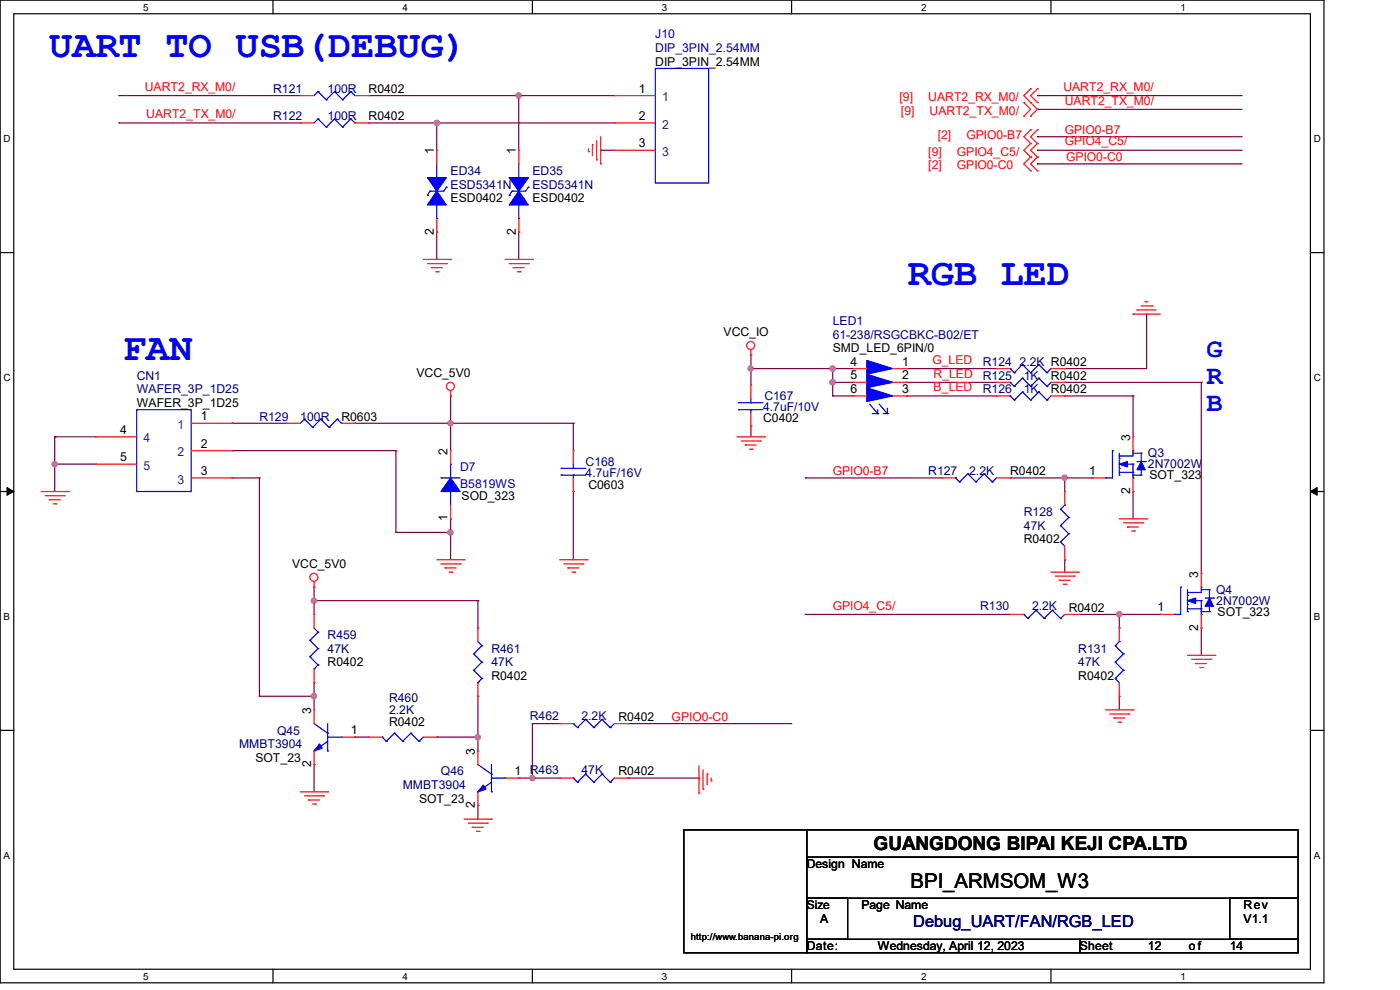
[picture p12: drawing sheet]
<svg xmlns="http://www.w3.org/2000/svg" width="297mm" height="210mm" viewBox="0 0 297 210" stroke-linecap="round" stroke-linejoin="round" font-family="sans-serif">
<path d="M0 0h280.9v208.5h-280.9zM2.9 2.9h275.1v202.7h-275.1z" fill="none" stroke="#000" stroke-width=".25"/>
<g fill="#fff">
<path d="M30.4 .3h1.1v2.4h-1.1z"/>
<path d="M30.4 205.9h1.1v2.3h-1.1z"/>
</g>
<path d="M57.9 0v2.9M57.9 205.6v2.9" fill="none" stroke="#000" stroke-width=".25"/>
<g fill="#fff">
<path d="M85.4 .3h1.1v2.4h-1.1z"/>
<path d="M85.4 205.9h1.1v2.3h-1.1z"/>
</g>
<path d="M112.9 0v2.9M112.9 205.6v2.9" fill="none" stroke="#000" stroke-width=".25"/>
<g fill="#fff">
<path d="M140.4 .3h1.2v2.4h-1.2z"/>
<path d="M140.4 205.9h1.2v2.3h-1.2z"/>
</g>
<path d="M167.9 0v2.9M167.9 205.6v2.9" fill="none" stroke="#000" stroke-width=".25"/>
<g fill="#fff">
<path d="M195.4 .3h1.2v2.4h-1.2z"/>
<path d="M195.4 205.9h1.2v2.3h-1.2z"/>
</g>
<path d="M223 0v2.9M223 205.6v2.9" fill="none" stroke="#000" stroke-width=".25"/>
<g fill="#fff">
<path d="M250.4 .3h1.2v2.4h-1.2z"/>
<path d="M250.4 205.9h1.2v2.3h-1.2z"/>
<path d="M.8 28.2h1.4v2.4h-1.4z"/>
<path d="M278.7 28.2h1.5v2.4h-1.5z"/>
<path d="M.8 78.9h1.4v2.3h-1.4z"/>
<path d="M278.7 78.9h1.5v2.3h-1.5z"/>
</g>
<path d="M0 53.6h2.9M278 53.6h2.9" fill="none" stroke="#000" stroke-width=".25"/>
<g fill="#fff">
<path d="M.8 129.6h1.3v2.3h-1.3z"/>
<path d="M278.7 129.6h1.4v2.3h-1.4z"/>
</g>
<path d="M0 104.3h2.9M278 104.3h2.9" fill="none" stroke="#000" stroke-width=".25"/>
<path d="M1.5 103.4l1.4 .9-1.4 .8zM278 104.3l1.4-.9v1.7z" fill="#000" stroke="#000" stroke-width=".21"/>
<g fill="#fff">
<path d="M.8 180.3h1.3v2.3h-1.3z"/>
<path d="M278.7 180.3h1.4v2.3h-1.4z"/>
</g>
<path d="M0 154.9h2.9M278 154.9h2.9M145.1 176.1h26.1v26h-26.1zM171.2 176.1h104.2v5.8h-104.2zM171.2 181.9h104.2v8.6h-104.2zM171.2 190.5h8.6v8.8h-8.6zM171.2 199.3h57.9v2.8h-57.9zM229.1 199.3h46.3v2.8h-46.3zM260.9 190.5h14.5v8.8h-14.5z" fill="none" stroke="#000" stroke-width=".25"/>
<g fill="none" stroke="#800040" stroke-width=".25">
<path d="M25.2 20.3h.1M25.2 26.1h.1M25.2 20.3h38.5M25.2 26.1h38.5M78.2 20.3h52.1M78.2 26.1h52.1M92.7 26.1h.1M92.7 26.1v5.8M110.1 20.3h.1M110.1 20.3v11.6M127.4 31.9h.1M127.4 31.9h2.9"/>
<path d="M220.1 20.3h.1M220.1 23.2h.1M220.1 29h.1M220.1 31.9h.1M220.1 34.8h.1M220.1 20.3h43.4M220.1 23.2h43.4M220.1 31.9h43.4M220.1 29h43.4M220.1 34.8h43.4M92.7 49.2h.1M92.7 49.2v5.8"/>
<path d="M110.1 49.2h.1M110.1 49.2v5.8M159.3 75.3h.1M159.3 78.2h.1M159.3 78.2h21.7M159.3 75.3v6.4M176.7 78.2h.1M176.7 78.2v5.8M192.3 78.2h.1M192.3 78.2h19.1M225.9 78.2h.1M243.2 66.6h.1"/>
<path d="M243.2 66.6v11.6h-17.3M11.6 92.7h.1M11.6 98.5h.1M11.6 92.7v11.6M11.6 92.7h8.7M11.6 98.5h8.7M49.2 95.6h.1M49.2 89.8h.1M49.2 95.6h34.8M49.2 89.8h11.6M75.3 89.8h.1M75.3 89.8h46.3"/>
<path d="M84 95.6h.1M84 95.6v17.3M95.6 84h.1M95.6 89.8h.1M95.6 84v11.6M121.6 89.8h.1M121.6 89.8v5.8M159.3 90.4h.1M159.3 90.4v2.3M176.7 84h.1M176.7 81.1h.1M176.7 84h4.3"/>
<path d="M176.7 81.1h4.3M192.3 81.1h.1M192.3 84h.1M192.3 84h19.1M192.3 81.1h19.1M225.9 81.1h.1M225.9 84h.1M225.9 84h14.5M225.9 81.1h28.9M240.4 84h.1M240.4 84v8.7M254.8 81.1h.1"/>
<path d="M254.8 81.1v40.5M49.2 101.4h.1M49.2 101.4h5.8M55 101.4h.1M55 101.4v46.3M84 112.9h.1M84 112.9h11.6M95.6 110.1h.1M95.6 112.9h.1M95.6 110.1v8.6M121.6 104.3h.1M121.6 104.3v14.4"/>
<path d="M170.9 101.4h.1M170.9 101.4h28.9M214.3 101.4h17.4M225.9 101.4h.1M225.9 118.7h.1M225.9 101.4v2.9M225.9 118.7v2.7M240.4 104.3h.1M240.4 104.3v5.8M66.6 124.5h.1M66.6 127.4h.1M66.6 124.5v5.8"/>
<path d="M66.6 127.4h34.8M101.4 127.4h.1M101.4 127.4v5.8M170.9 130.3h.1M170.9 130.3h43.4M228.8 130.3h17.4M237.4 130.3h.1M237.4 133.2h.1M237.4 130.3v2.9M246.2 130.3h.1M254.8 133.2h.1M254.8 133.2v5.8"/>
<path d="M55 147.7h.1M55 147.7h11.6M66.6 144.8h.1M66.6 147.7h.1M66.6 144.8v5.8M75.3 156.4h.1M75.3 156.4h2.9M92.7 156.4h.1M92.7 156.4h8.7M101.4 147.7h.1M101.4 156.4h.1M101.4 147.7v11.6"/>
<path d="M112.9 153.5h.1M112.9 153.5h5.8M112.9 153.5v11.6M133.2 153.5h.1M133.2 153.5h34.8M237.4 147.7h.1M237.4 147.7v2.9M66.6 162.2h.1M66.6 162.2v5.8M101.4 170.9h.1M101.4 170.9v2.9M110.1 165.1h.1"/>
<path d="M110.1 165.1h8.6M112.9 165.1h.1M133.2 165.1h.1M133.2 165.1h15.1M148.3 165.1h.1M148.3 165.1v.3"/>
</g>
<g fill="#f0f" stroke="#f0f" stroke-width=".25">
<circle cx="110" cy="20.3" r=".55"/>
<circle cx="176.6" cy="81.1" r=".56"/>
<circle cx="176.6" cy="78.2" r=".56"/>
<circle cx="159.3" cy="78.2" r=".55"/>
<circle cx="225.8" cy="101.3" r=".55"/>
<circle cx="11.6" cy="98.5" r=".55"/>
<circle cx="95.5" cy="112.9" r=".55"/>
<circle cx="92.7" cy="26.1" r=".55"/>
<circle cx="237.4" cy="130.3" r=".55"/>
<circle cx="95.5" cy="89.8" r=".55"/>
<circle cx="66.6" cy="147.7" r=".55"/>
<circle cx="66.6" cy="127.4" r=".55"/>
<circle cx="101.3" cy="156.4" r=".55"/>
<circle cx="112.9" cy="165.1" r=".55"/>
</g>
<g fill="none" stroke="#f00" stroke-width=".25">
<path d="M218.7 18.8h.1M218.7 18.8l-1.5 1.5 1.5 1.5M220.1 18.8h.1M220.1 18.8l-1.4 1.5 1.4 1.5M63.7 26.1h.1M63.7 20.3h.1M63.7 26.1h2.9M63.7 20.3h2.9M75.3 26.1h2.9M75.3 20.3h2.9M78.2 26.1h.1M78.2 20.3h.1"/>
<path d="M92.7 31.9h.1M92.7 31.9v2.9M110.1 31.9h.1M110.1 31.9v2.9M124.8 32.2h.1M124.8 31.6v.6M125.7 30.7h.1M125.7 30.7v2.3M126.6 33.9h.1M126.6 29.8v4.1M127.4 34.8h.1M127.4 29v5.8"/>
<path d="M130.3 20.3h.1M130.3 26.1h.1M130.3 31.9h.1M130.3 26.1h8.7M130.3 20.3h8.7M130.3 31.9h8.7M217.2 21.8h.1M217.2 24.6h.1M217.2 21.8l1.5 1.4-1.5 1.4M218.7 24.6h.1M218.7 21.8h.1M218.7 27.5h.1"/>
<path d="M218.7 30.4h.1M218.7 33.3h.1M218.7 36.2h.1M218.7 21.8l1.4 1.4-1.4 1.4M218.7 27.5l-1.5 1.5 1.5 1.4M218.7 30.4l-1.5 1.5 1.5 1.4M218.7 33.3l-1.5 1.5 1.5 1.4M220.1 21.8h.1M220.1 27.5h.1M220.1 30.4h.1M220.1 33.3h.1M220.1 36.2h.1"/>
<path d="M220.1 27.5l-1.4 1.5 1.4 1.4M220.1 30.4l-1.4 1.5 1.4 1.4M220.1 33.3l-1.4 1.5 1.4 1.4M89.8 55h5.8M90.7 55.9h4M91.5 56.8h.1M91.5 56.8h2.4M92.4 57.7h.6M92.7 49.2h.1M92.7 46.4v2.8M93 57.7h.1M94.7 55.9h.1"/>
<path d="M95.6 55h.1M107.1 55h5.8M108 55.9h4.1M108.9 56.8h.1M108.9 56.8h2.3M109.8 57.7h.6M110.1 49.2h.1M110.1 46.4v2.8M110.4 57.7h.1M112.1 55.9h.1M112.9 55h.1M159.3 75.3h.1"/>
<path d="M159.3 74.2v1.1M181 78.2h.1M181 78.2h2.9M189.4 78.2h2.9M192.3 78.2h.1M211.4 78.2h.1M211.4 78.2h2.9M223 78.2h2.9M225.9 78.2h.1M240.4 66.6h.1M240.4 66.6h5.8M241.2 65.7h.1"/>
<path d="M241.2 65.7h4.1M242.1 64.9h2.3M243 64h.1M243 64h.5M244.4 64.9h.1M20.3 92.7h.1M20.3 98.5h.1M20.3 92.7h8.7M20.3 98.5h8.7M40.6 89.8h8.6M40.6 95.6h8.6M49.2 89.8h.1"/>
<path d="M49.2 95.6h.1M60.8 89.8h.1M60.8 89.8h2.9M72.4 89.8h2.9M75.3 89.8h.1M95.6 84h.1M95.6 95.6h.1M95.6 82.8v1.2M95.6 95.6v2.9M121.6 95.6h.1M121.6 95.6v2.9M156.4 92.7h5.8"/>
<path d="M157.3 93.6h4M158.1 94.4h.1M158.1 94.4h2.3M159 95.3h.6M159.3 90.4h.1M159.3 81.7h.1M159.3 81.7v2.9M159.3 87.5v2.9M159.6 95.3h.1M161.3 93.6h.1M162.2 92.7h.1M181 81.1h.1"/>
<path d="M181 84h.1M181 81.1h2.9M181 84h2.9M189.4 81.1h2.9M189.4 84h2.9M192.3 81.1h.1M192.3 84h.1M211.4 84h.1M211.4 81.1h.1M211.4 81.1h2.9M211.4 84h2.9M223 81.1h2.9"/>
<path d="M223 84h2.9M225.9 84h.1M225.9 81.1h.1M240.4 92.7h.1M240.4 92.7v2.9M8.7 104.3h5.8M9.6 105.2h4M10.5 106h.1M10.5 106h2.3M11.3 106.9h.6M11.9 106.9h.1M13.6 105.2h.1"/>
<path d="M14.5 104.3h.1M40.6 101.4h8.6M49.2 101.4h.1M92.7 118.7h5.8M93.6 119.6h4M95.6 110.1h.1M95.6 107.1v3M97.6 119.6h.1M98.5 118.7h.1M118.7 118.7h5.8M119.6 119.6h4.1M121.6 104.3h.1"/>
<path d="M121.6 101.4v2.9M123.7 119.6h.1M124.5 118.7h.1M199.8 101.4h.1M199.8 101.4h2.9M211.4 101.4h2.9M214.3 101.4h.1M225.9 118.7h.1M225.9 104.3h.1M225.9 104.3v2.8M225.9 115.9v2.8M231.7 101.4h.1"/>
<path d="M231.7 101.4h2.9M237.4 110.1h5.8M238.3 110.9h4.1M239.2 111.8h.1M239.2 111.8h2.3M240.1 112.6h.6M240.4 104.3h.1M240.4 101.4v2.9M240.7 112.6h.1M242.4 110.9h.1M243.2 110.1h.1M66.6 124.5h.1"/>
<path d="M66.6 130.3h.1M66.6 123.4v1.1M66.6 130.3v2.9M94.4 120.5h.1M94.4 120.5h2.3M95.3 121.4h.6M95.9 121.4h.1M101.4 133.2h.1M101.4 133.2v2.9M120.5 120.5h.1M120.5 120.5h2.3M121.4 121.4h.5"/>
<path d="M121.9 121.4h.1M214.3 130.3h.1M214.3 130.3h2.9M223 121.4h5.8M223.9 122.2h4M224.7 123.1h.1M224.7 123.1h2.3M225.6 124h.6M225.9 130.3h2.9M226.2 124h.1M227.9 122.2h.1M228.8 121.4h.1"/>
<path d="M228.8 130.3h.1M237.4 133.2h.1M237.4 133.2v2.9M246.2 130.3h.1M246.2 130.3h2.8M251.9 139h5.8M252.8 139.9h4.1M254.8 121.6h.1M254.8 133.2h.1M254.8 121.6v2.9M254.8 130.3v2.9M256.9 139.9h.1"/>
<path d="M257.7 139h.1M66.6 150.6h.1M66.6 144.8h.1M66.6 141.9v2.9M66.6 150.6v2.9M66.6 159.3v2.9M72.4 156.4h2.9M75.3 156.4h.1M78.2 156.4h.1M78.2 156.4h2.9M89.8 156.4h2.9M92.7 156.4h.1"/>
<path d="M101.4 159.3h.1M101.4 147.7h.1M101.4 144.8v2.9M101.4 159.3v2.9M118.7 153.5h.1M118.7 153.5h2.9M130.3 153.5h2.9M133.2 153.5h.1M234.6 150.6h5.8M235.5 151.5h4M236.3 152.3h.1M236.3 152.3h2.3"/>
<path d="M237.2 153.2h.5M237.4 147.7h.1M237.4 144.8v2.9M237.7 153.2h.1M239.5 151.5h.1M240.4 150.6h.1M253.7 140.8h.1M253.7 140.8h2.3M254.6 141.6h.5M255.1 141.6h.1M63.7 168h5.8M64.6 168.8h4.1"/>
<path d="M65.4 169.7h.1M65.4 169.7h2.4M66.3 170.6h.6M66.6 162.2h.1M66.9 170.6h.1M68.7 168.8h.1M69.5 168h.1M98.5 173.8h5.8M99.4 174.6h4M100.2 175.5h.1M100.2 175.5h2.3M101.1 176.4h.5"/>
<path d="M101.4 170.9h.1M101.4 168v2.9M101.6 176.4h.1M103.4 174.6h.1M104.3 173.8h.1M107.1 165.1h3M110.1 165.1h.1M118.7 165.1h.1M118.7 165.1h2.9M130.3 165.1h2.9M133.2 165.1h.1M148.3 168.3h.1"/>
<path d="M148.3 162.5v5.8M149.1 167.4h.1M149.1 163.3v4.1M150 164.2h.1M150 164.2v2.3M150.9 165.7h.1M150.9 165.1v.6"/>
<circle cx="159.3" cy="73.3" r=".85"/>
<circle cx="95.5" cy="82" r=".85"/>
<circle cx="66.6" cy="122.5" r=".85"/>
</g>
<g fill="none" stroke="#00f" stroke-width=".25">
<path d="M67.5 19.4h.1M67.5 19.4l-.9 .9M67.5 19.4l1.7 1.8M71 19.4h.1M71 19.4l-1.8 1.8M71 19.4l1.7 1.8M74.4 19.4h.1M74.4 19.4l-1.7 1.8M74.4 19.4l.9 .9M139 14.5h11.3v24.3h-11.3zM67.5 25.2h.1M67.5 25.2l-.9 .9"/>
<path d="M67.5 25.2l1.7 1.8M69.2 27h.1M69.2 21.2h.1M71 25.2h.1M71 25.2l-1.8 1.8M71 25.2l1.7 1.8M72.7 27h.1M72.7 21.2h.1M74.4 25.2h.1M74.4 25.2l-1.7 1.8M74.4 25.2l.9 .9M75.3 26.1h.1"/>
<path d="M75.3 20.3h.1M92.7 37.7h.1M92.7 34.8v2.9M94.7 39.7h.1M94.7 39.7l-.6 .9h-2.9M110.1 37.7h.1M110.1 34.8v2.9M112.1 39.7h.1M112.1 39.7l-.6 .9h-2.9M90.7 41.4h.1M91.2 40.6h.1M91.2 40.6l-.5 .8"/>
<path d="M92.7 46.4h.1M92.7 43.5v2.9M108 41.4h.1M108.6 40.6h.1M108.6 40.6l-.6 .8M110.1 46.4h.1M110.1 43.5v2.9M214.3 78.2h.1M214.3 78.2l.9 .9M215.2 79.1h.1M216.9 77.3h.1M216.9 77.3l1.8 1.8"/>
<path d="M216.9 77.3l-1.7 1.8M218.7 79.1h.1M220.4 77.3h.1M220.4 77.3l1.7 1.8M220.4 77.3l-1.7 1.8M222.1 79.1h.1M223 78.2l-.9 .9M29 86.9h11.6v17.4h-11.6zM64.6 88.9h.1M64.6 88.9l-.9 .9M64.6 88.9l1.7 1.8M66.3 90.7h.1"/>
<path d="M68.1 88.9h.1M68.1 88.9l-1.8 1.8M68.1 88.9l1.7 1.8M69.8 90.7h.1M71.5 88.9h.1M71.5 88.9l-1.7 1.8M71.5 88.9l.9 .9M72.4 89.8h.1M95.6 98.5h.1M95.6 98.5v2.9M119 99.4h.1M119 99.4h5.2"/>
<path d="M121.6 99.4h.1M121.6 98.5v.9M156.7 85.4h.1M156.7 86.9h.1M156.7 85.4h5.2M156.7 86.9h5.2M159.3 86.9h.1M159.3 85.4h.1M159.3 84.6v.8M159.3 86.9v.6M184.5 85.7l1.7 2.1M186.2 87.8h.1"/>
<path d="M186.2 86.9v.9h-1.2M186.5 85.7l1.8 2.1M188.3 87.8h.1M188.3 86.6v1.2h-.9M214.3 84h.1M214.3 81.1h.1M214.3 84l.9 .9M214.3 81.1l.9 .9M215.2 84.9h.1M215.2 82h.1M216.9 83.1h.1M216.9 80.2h.1"/>
<path d="M216.9 83.1l1.8 1.8M216.9 83.1l-1.7 1.8M216.9 80.2l1.8 1.8M216.9 80.2l-1.7 1.8M218.7 84.9h.1M218.7 82h.1M220.4 83.1h.1M220.4 80.2h.1M220.4 83.1l1.7 1.8M220.4 83.1l-1.7 1.8M220.4 80.2l1.7 1.8M220.4 80.2l-1.7 1.8"/>
<path d="M222.1 84.9h.1M222.1 82h.1M223 84l-.9 .9M223 81.1l-.9 .9M236 95.6h.1M236 95.6v5.8h-1.4M237.4 96.7h.1M237.4 99.4h.1M237.4 97.3h.1M237.4 98.5h3M237.4 96.1v1.2M237.4 97.6v1.8"/>
<path d="M237.4 99.7v1.1M240.4 98.5h.1M240.4 95.6h.1M240.4 95.6v1.1h-3M240.4 98.5v2.9M240.4 96.1h1.7M241.2 97.9h1.8M242.1 96.1h.1M242.1 97.9h.1M242.1 96.1v1.8M242.1 99.7v1.1M243 97.9h.1"/>
<path d="M93.6 101.4h.1M93.6 101.4h4M95.6 104.3h.1M95.6 104.3v2.8M119 100.8h.1M119 100.8h5.2M121.6 100.8h.1M121.6 100.8v.6M202.7 101.4h.1M202.7 101.4l.9 .8M203.6 102.2h.1M205.3 100.5h.1"/>
<path d="M205.3 100.5l1.8 1.7M205.3 100.5l-1.7 1.7M207.1 102.2h.1M208.8 100.5h.1M208.8 100.5l1.7 1.7M208.8 100.5l-1.7 1.7M210.5 102.2h.1M211.4 101.4l-.9 .8M225 115h.1M225 111.5h.1M225 108h.1M225 115l.9 .9"/>
<path d="M225 111.5l1.7 1.7M225 108l1.7 1.8M225.9 107.1h.1M225.9 107.1l-.9 .9M226.7 113.2h.1M226.7 109.8h.1M226.7 113.2l-1.7 1.8M226.7 109.8l-1.7 1.7M234.6 101.4h.1M237.4 100.8h.1M237.4 100.2h3M240.4 100.2h.1"/>
<path d="M240.4 101.4h.1M240.4 100.8h.1M240.4 100.8h1.7M242.1 100.8h.1M65.7 135.8h.1M65.7 139.3h.1M65.7 135.8l1.8 1.8M65.7 139.3l1.8 1.8M66.6 133.2l.9 .9M67.5 134.1h.1M67.5 137.6h.1M67.5 134.1l-1.8 1.7"/>
<path d="M67.5 137.6l-1.8 1.7M100.5 138.7h.1M100.5 138.7l1.7 1.8M101.4 136.1l.8 .9M102.2 137h.1M102.2 137l-1.7 1.7M217.2 130.3h.1M217.2 130.3l.9 .9M218.1 131.2h.1M219.8 129.5h.1M219.8 129.5l1.7 1.7M219.8 129.5l-1.7 1.7"/>
<path d="M221.5 131.2h.1M223.3 129.5h.1M223.3 129.5l1.7 1.7M223.3 129.5l-1.8 1.7M225 131.2h.1M225.9 130.3l-.9 .9M236.6 137h.1M236.6 137l1.7 1.7M237.4 136.1h.1M237.4 136.1l-.8 .9M238.3 138.7h.1M238.3 138.7l-1.7 1.8"/>
<path d="M249 130.3h.1M250.5 124.5h.1M250.5 124.5v5.8h-1.5M251.9 125.7h.1M251.9 128.3h.1M251.9 129.8h.1M251.9 126.3h.1M251.9 129.2h2.9M251.9 127.4h2.9M251.9 125.1v1.2M251.9 126.6v1.7M251.9 128.6v1.2"/>
<path d="M254.8 129.2h.1M254.8 127.4h.1M254.8 130.3h.1M254.8 129.8h.1M254.8 124.5h.1M254.8 124.5v1.2h-2.9M254.8 127.4v2.9M254.8 125.1h1.8M254.8 129.8h1.8M255.7 126.9h1.7M256.6 125.1h.1M256.6 126.9h.1"/>
<path d="M256.6 129.8h.1M256.6 125.1v1.8M256.6 128.6v1.2M257.4 126.9h.1M66.6 159.3h.1M66.6 141.9h.1M66.6 153.5l2.9 2M67.5 141.1h.1M67.5 141.1l-.9 .8M69.5 155.5h.1M69.5 159.3h.1M69.5 157.3l-2.9 2"/>
<path d="M69.5 153.5v5.8M69.5 156.4h2.9M72.4 156.4h.1M81.1 156.4h.1M81.1 156.4l.9 .9M82 157.3h.1M83.7 155.5h.1M83.7 155.5l1.7 1.8M83.7 155.5l-1.7 1.8M85.4 157.3h.1M87.2 155.5h.1M87.2 155.5l1.7 1.8"/>
<path d="M87.2 155.5l-1.8 1.8M88.9 157.3h.1M89.8 156.4l-.9 .9M100.5 142.2h.1M100.5 142.2l1.7 1.7M101.4 144.8h.1M102.2 140.5h.1M102.2 143.9h.1M102.2 140.5l-1.7 1.7M102.2 143.9l-.8 .9M121.6 153.5h.1M121.6 153.5l.9 .8"/>
<path d="M122.5 154.3h.1M124.2 152.6h.1M124.2 152.6l1.8 1.7M124.2 152.6l-1.7 1.7M126 154.3h.1M127.7 152.6h.1M127.7 152.6l1.8 1.7M127.7 152.6l-1.7 1.7M129.5 154.3h.1M130.3 153.5l-.8 .8M236.6 143.9h.1M236.6 140.5h.1"/>
<path d="M236.6 143.9l.8 .9M236.6 140.5l1.7 1.7M238.3 142.2h.1M238.3 142.2l-1.7 1.7M101.4 168h.1M101.4 162.2l2.9 2M104.3 164.2h.1M104.3 168h.1M104.3 165.9l-2.9 2.1M104.3 162.2v5.8M104.3 165.1h2.8M107.1 165.1h.1"/>
<path d="M121.6 165.1h.1M121.6 165.1l.9 .8M122.5 165.9h.1M124.2 164.2h.1M124.2 164.2l1.8 1.7M124.2 164.2l-1.7 1.7M126 165.9h.1M127.7 164.2h.1M127.7 164.2l1.8 1.7M127.7 164.2l-1.7 1.7M129.5 165.9h.1M130.3 165.1l-.8 .8"/>
</g>
<g fill="#00f" stroke="#00f" stroke-width=".25">
<path d="M67.8 157.8l.6 .9-1.8 .6z"/>
<path d="M102.5 166.5l.6 .9-1.7 .6z"/>
<path d="M251.9 127.4l1.8-.5v1.1z"/>
<path d="M256.6 126.9l.8 1.7h-1.7z"/>
<path d="M237.4 98.5l1.8-.6v1.2z"/>
<path d="M242.1 97.9l.9 1.8h-1.8z"/>
<path d="M183.9 76.5l5.5 1.7-5.5 1.2z" fill-rule="evenodd"/>
<path d="M183.9 79.4l5.5 1.7-5.5 1.2z" fill-rule="evenodd"/>
<path d="M183.9 82.3l5.5 1.7-5.5 1.2z" fill-rule="evenodd"/>
<path d="M108 37.7h4.1l-2 2.9z" fill-rule="evenodd"/>
<path d="M110.1 40.6l2 2.9h-4.1z" fill-rule="evenodd"/>
<path d="M90.7 37.7h4l-2 2.9z" fill-rule="evenodd"/>
<path d="M92.7 40.6l2 2.9h-4z" fill-rule="evenodd"/>
<path d="M95.6 101.4l2 2.9h-4z" fill-rule="evenodd"/>
</g>
<g font-size="8.2" fill="#00f">
<text x="10.5" y="12.1">UART TO USB(DEBUG)</text>
<text x="192.6" y="60.5">RGB LED</text>
<text x="26.1" y="76.4">FAN</text>
</g>
<g font-size="5.8" fill="#00f">
<text x="256" y="75.7">G</text>
<text x="256" y="81.5">R</text>
<text x="256" y="87.2">B</text>
</g>
<text font-size="4.3" x="193.2" y="188.4">BPI_ARMSOM_W3</text>
<text font-size="4" x="185.3" y="180.4">GUANGDONG BIPAI KEJI CPA.LTD</text>
<text font-size="3.5" fill="#000080" x="193.8" y="196.6">Debug_UART/FAN/RGB_LED</text>
<g font-size="2.6" fill="#0000a0">
<text x="139" y="8.1">J10</text>
<text x="139" y="11">DIP_3PIN_2.54MM</text>
<text x="97.6" y="99.9">D7</text>
<text x="97.6" y="103.4">B5819WS</text>
</g>
<g font-size="2.6">
<text x="139" y="13.9">DIP_3PIN_2.54MM</text>
<text x="78.2" y="19.7">R0402</text>
<text x="135.6" y="19.6">1</text>
<text x="78.2" y="25.5">R0402</text>
<text x="135.6" y="25.4">2</text>
<text x="92" y="32.7" transform="rotate(-90 92 32.7)">1</text>
<text x="109.4" y="32.7" transform="rotate(-90 109.4 32.7)">1</text>
<text x="135.6" y="31.2">3</text>
<text x="95.6" y="42.9">ESD0402</text>
<text x="112.9" y="42.9">ESD0402</text>
<text x="92" y="49.8" transform="rotate(-90 92 49.8)">2</text>
<text x="109.4" y="49.8" transform="rotate(-90 109.4 49.8)">2</text>
<text x="153.5" y="71.3">VCC_IO</text>
<text x="176.7" y="74.8">SMD_LED_6PIN/0</text>
<text x="180.4" y="77.6">4</text>
<text x="191.4" y="77.6">1</text>
<text x="88.3" y="80">VCC_5V0</text>
<text x="180.4" y="80.5">5</text>
<text x="180.4" y="83.4">6</text>
<text x="191.4" y="80.5">2</text>
<text x="191.4" y="83.4">3</text>
<text x="223" y="83.4">R0402</text>
<text x="223" y="80.5">R0402</text>
<text x="29" y="86.3">WAFER_3P_1D25</text>
<text x="42.6" y="89.2">1</text>
<text x="72.4" y="89.2">R0603</text>
<text x="161.9" y="89.5">C0402</text>
<text x="25.5" y="92">4</text>
<text x="42.6" y="95">2</text>
<text x="239.7" y="93.6" transform="rotate(-90 239.7 93.6)">3</text>
<text x="25.5" y="97.8">5</text>
<text x="42.6" y="100.8">3</text>
<text x="95" y="96.4" transform="rotate(-90 95 96.4)">2</text>
<text x="214.3" y="100.8">R0402</text>
<text x="231.1" y="100.8">1</text>
<text x="243.8" y="101.7">SOT_323</text>
<text x="97.9" y="106">SOD_323</text>
<text x="124.8" y="103.7">C0603</text>
<text x="239.7" y="104.9" transform="rotate(-90 239.7 104.9)">2</text>
<text x="95" y="110.6" transform="rotate(-90 95 110.6)">1</text>
<text x="217.2" y="115.3">R0402</text>
<text x="62" y="120.5">VCC_5V0</text>
<text x="254.2" y="122.5" transform="rotate(-90 254.2 122.5)">3</text>
<text x="226.7" y="129.8">R0402</text>
<text x="245.6" y="129.7">1</text>
<text x="258.3" y="130.6">SOT_323</text>
<text x="254.2" y="133.8" transform="rotate(-90 254.2 133.8)">2</text>
<text x="69.5" y="141.4">R0402</text>
<text x="104.3" y="144.2">R0402</text>
<text x="228.8" y="144.2">R0402</text>
<text x="66" y="151.5" transform="rotate(-90 66 151.5)">3</text>
<text x="74.5" y="155.7">1</text>
<text x="82.5" y="154.1">R0402</text>
<text x="131.2" y="152.9">R0402</text>
<text x="54.2" y="161.6">SOT_23</text>
<text x="100.8" y="160.1" transform="rotate(-90 100.8 160.1)">3</text>
<text x="66" y="162.8" transform="rotate(-90 66 162.8)">2</text>
<text x="109.2" y="164.4">1 R463</text>
<text x="131.2" y="164.5">R0402</text>
<text x="88.9" y="170.3">SOT_23</text>
<text x="100.8" y="171.4" transform="rotate(-90 100.8 171.4)">2</text>
<text x="171.2" y="184.2">Design Name</text>
<text x="174" y="195.8">A</text>
<text x="182.8" y="192.9">Page Name</text>
<text x="263.8" y="195.8">V1.1</text>
<text x="263.8" y="192.9">Rev</text>
<text x="171.2" y="201.6">Date:</text>
<text x="186.2" y="201.6">Wednesday, April 12, 2023</text>
<text x="229.1" y="201.6">Sheet</text>
<text x="243.5" y="201.6">12</text>
<text x="252.2" y="201.6">o f</text>
<text x="260.9" y="201.6">14</text>
</g>
<g font-size="2.6" fill="#f00">
<text x="30.7" y="19.3">UART2_RX_M0/</text>
<text x="190.8" y="21.5">[9]</text>
<text x="196.9" y="21.5">UART2_RX_M0/</text>
<text x="225.6" y="19.3">UART2_RX_M0/</text>
<text x="225.9" y="22.2">UART2_TX_M0/</text>
<text x="31" y="25.1">UART2_TX_M0/</text>
<text x="191.1" y="24.3">[9]</text>
<text x="197.2" y="24.3">UART2_TX_M0/</text>
<text x="199" y="29.6">[2]</text>
<text x="205" y="29.6">GPIO0-B7</text>
<text x="225.9" y="28.4">GPIO0-B7</text>
<text x="196.9" y="33.1">[9]</text>
<text x="196.9" y="35.9">[2]</text>
<text x="203" y="33.1">GPIO4_C5/</text>
<text x="203" y="35.9">GPIO0-C0</text>
<text x="225.9" y="30.9">GPIO4_C5/</text>
<text x="226.2" y="34.2">GPIO0-C0</text>
<text x="197.8" y="77.2">G_LED</text>
<text x="198.1" y="80.1">R_LED</text>
<text x="198.1" y="83">B_LED</text>
<text x="176.7" y="100.8">GPIO0-B7</text>
<text x="176.7" y="129.3">GPIO4_C5/</text>
<text x="142.5" y="152.9">GPIO0-C0</text>
</g>
<g font-size="2.6" fill="#000080">
<text x="58" y="19.7">R121</text>
<text x="69.5" y="19.7">100R</text>
<text x="58" y="25.5">R122</text>
<text x="69.5" y="25.5">100R</text>
<text x="95.6" y="37.1">ED34</text>
<text x="95.6" y="40">ESD5341N</text>
<text x="112.9" y="37.1">ED35</text>
<text x="112.9" y="40">ESD5341N</text>
<text x="176.7" y="69">LED1</text>
<text x="176.7" y="71.8">61-238/RSGCBKC-B02/ET</text>
<text x="208.5" y="77.6">R124 2.2K R0402</text>
<text x="29" y="80.5">CN1</text>
<text x="29" y="83.4">WAFER_3P_1D25</text>
<text x="208.5" y="83.4">R126</text>
<text x="208.5" y="80.5">R125</text>
<text x="217.2" y="83.4">1K</text>
<text x="217.2" y="80.5">1K</text>
<text x="55" y="89.2">R129</text>
<text x="63.7" y="89.2">100R</text>
<text x="161.9" y="87.2">4.7uF/10V</text>
<text x="162.2" y="84.9">C167</text>
<text x="124.2" y="98.8">C168</text>
<text x="124.2" y="101.1">4.7uF/16V</text>
<text x="196.9" y="100.8">R127</text>
<text x="205.6" y="100.8">2.2K</text>
<text x="243.5" y="97">Q3</text>
<text x="243.5" y="99.4">2N7002W</text>
<text x="217.2" y="109.5">R128</text>
<text x="217.2" y="112.4">47K</text>
<text x="258" y="126">Q4</text>
<text x="207.9" y="129.5">R130</text>
<text x="218.9" y="129.5">2.2K</text>
<text x="258" y="128.3">2N7002W</text>
<text x="69.5" y="135.6">R459</text>
<text x="69.5" y="138.4">47K</text>
<text x="104.3" y="138.4">R461</text>
<text x="104.3" y="141.4">47K</text>
<text x="228.8" y="138.4">R131</text>
<text x="228.8" y="141.4">47K</text>
<text x="82.5" y="148.9">R460</text>
<text x="58.8" y="155.8">Q45</text>
<text x="82.5" y="151.5">2.2K</text>
<text x="112.4" y="152.7">R462</text>
<text x="123.3" y="152.7">2.2K</text>
<text x="50.7" y="158.7">MMBT3904</text>
<text x="85.4" y="167.4">MMBT3904</text>
<text x="93.6" y="164.5">Q46</text>
<text x="123.3" y="164.2">47K</text>
</g>
<g font-size="2.6" fill="#004080">
<text x="140.5" y="21.5">1</text>
<text x="140.5" y="27.3">2</text>
<text x="140.5" y="33.1">3</text>
<text x="30.4" y="93.9">4</text>
<text x="37.7" y="91">1</text>
<text x="30.4" y="99.7">5</text>
<text x="37.7" y="96.8">2</text>
<text x="37.7" y="102.6">3</text>
</g>
<text font-size="2.5" x="171.2" y="192.8">Size</text>
<g font-size="2.1">
<text x="30.4" y="2.2">5</text>
<text x="85.4" y="2.2">4</text>
<text x="140.4" y="2.2">3</text>
<text x="195.4" y="2.2">2</text>
<text x="250.4" y="2.2">1</text>
<text x=".8" y="30.1">D</text>
<text x="278.7" y="30.1">D</text>
<text x=".8" y="80.8">C</text>
<text x="278.7" y="80.8">C</text>
<text x=".8" y="131.5">B</text>
<text x="278.7" y="131.5">B</text>
<text x=".8" y="182.2">A</text>
<text x="278.7" y="182.2">A</text>
<text x="30.4" y="207.8">5</text>
<text x="85.4" y="207.8">4</text>
<text x="140.4" y="207.8">3</text>
<text x="195.4" y="207.8">2</text>
<text x="250.4" y="207.8">1</text>
</g>
<text font-size="2" x="146.6" y="199.3">http://www.banana-pi.org</text>
</svg>
